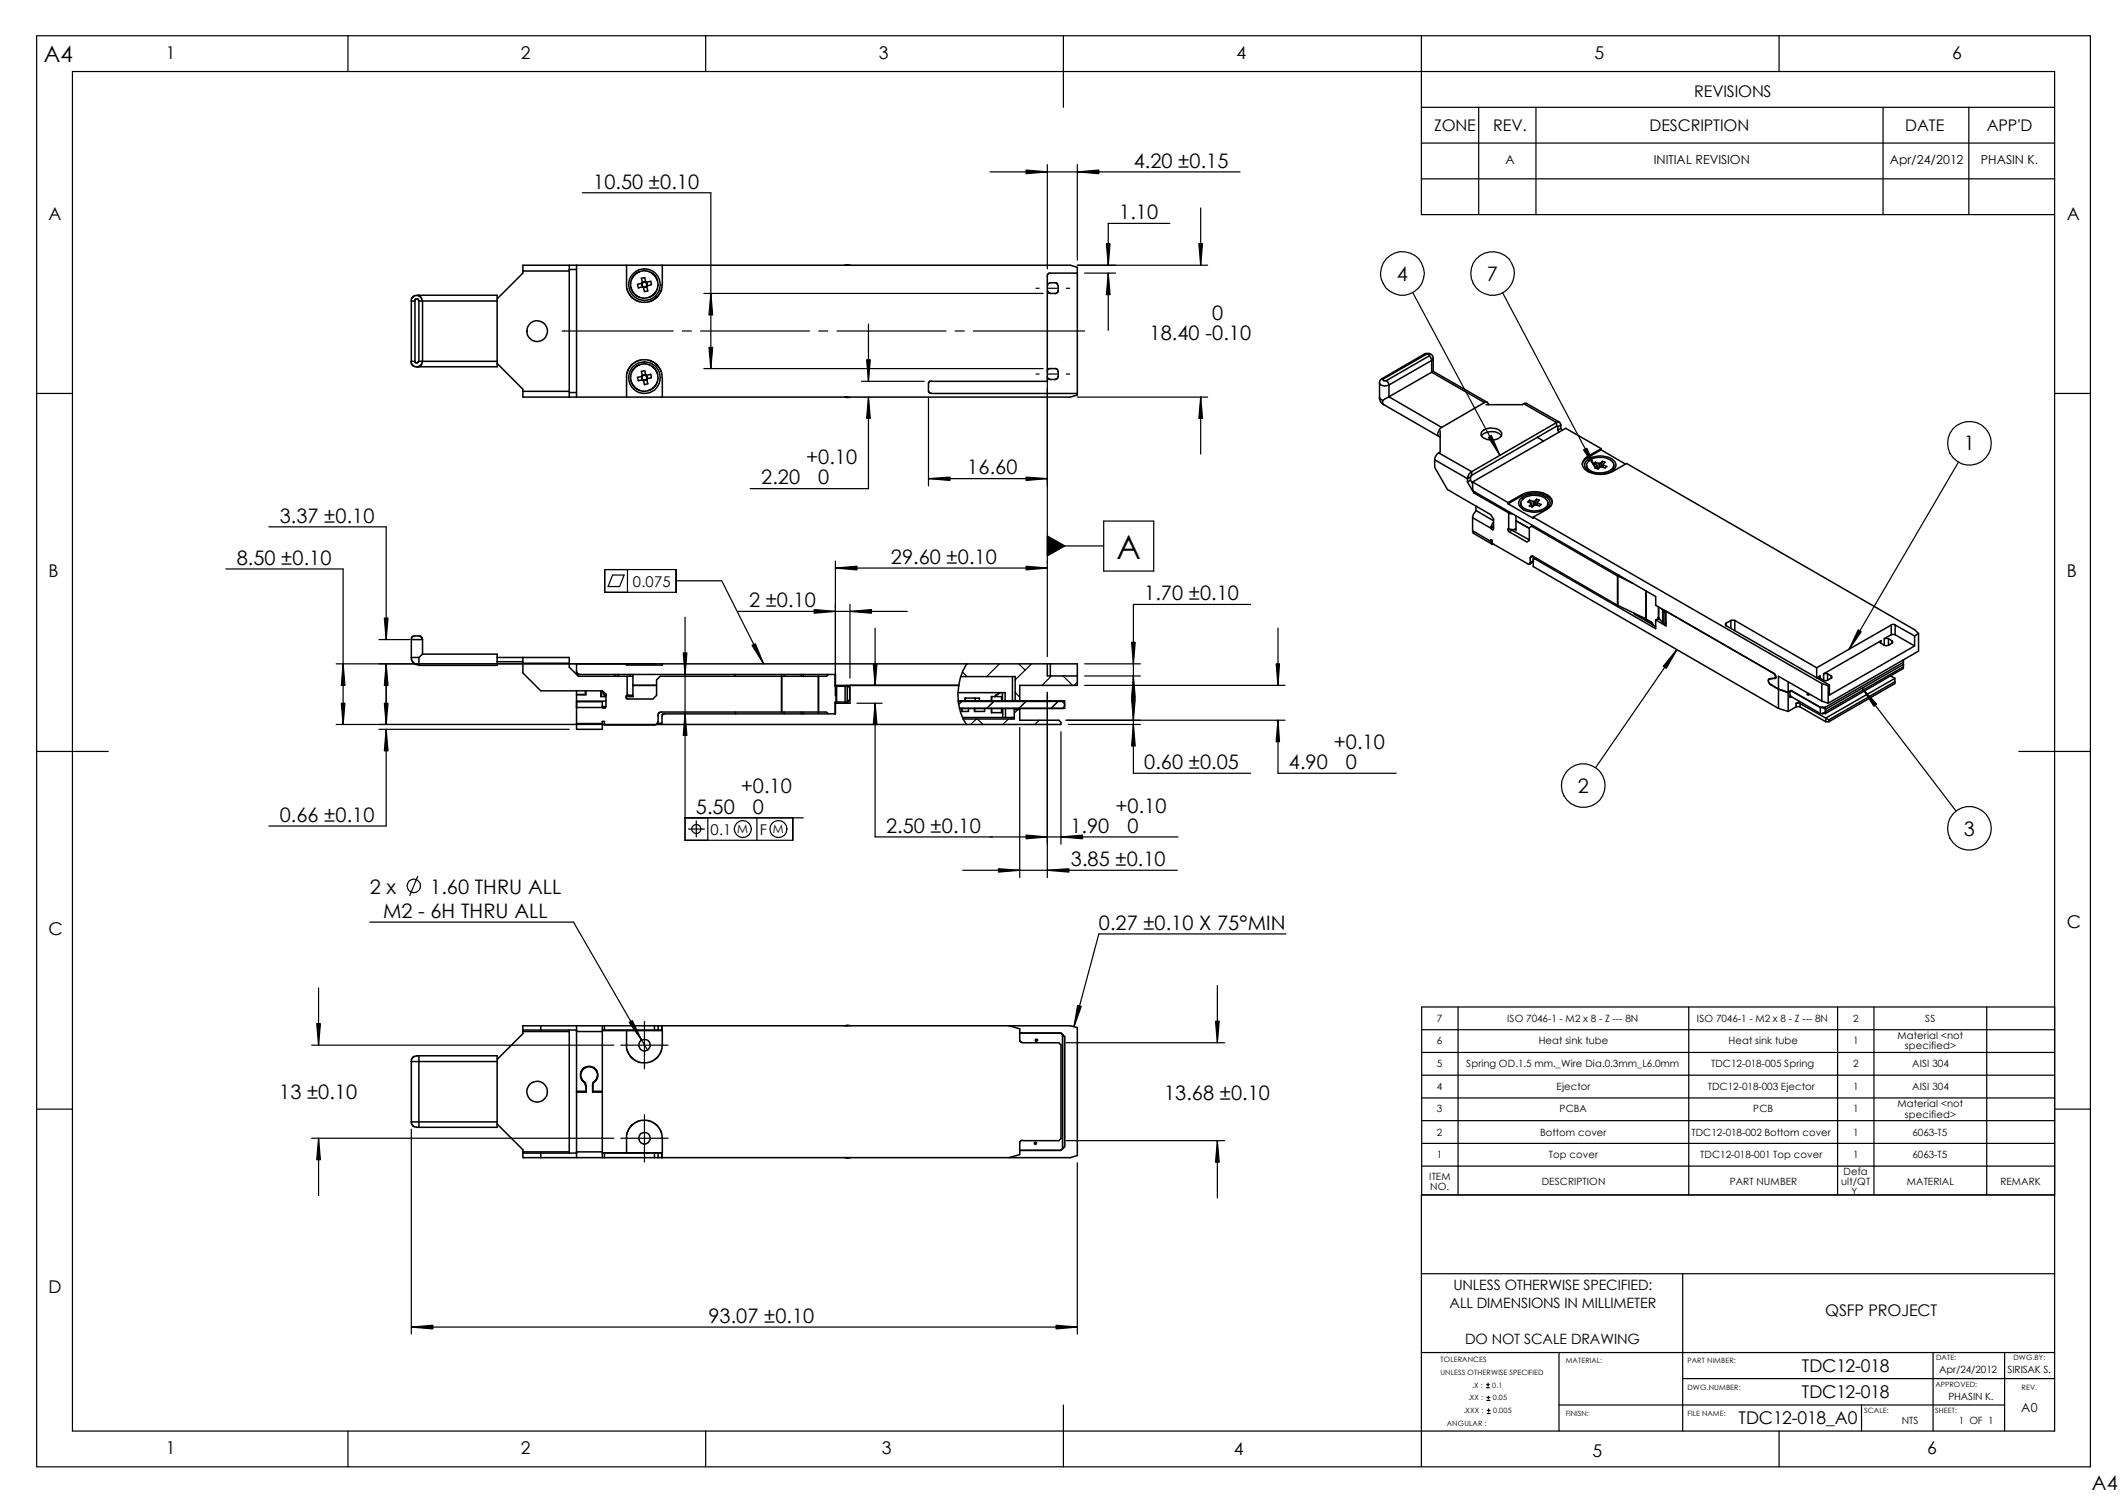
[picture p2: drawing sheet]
<svg xmlns="http://www.w3.org/2000/svg" width="297mm" height="210mm" viewBox="0 0 297 210" stroke-linecap="round" stroke-linejoin="round" font-family="sans-serif">
<g fill="none" stroke="#000" stroke-width=".17">
<path d="M5.1 5h286.8v199.9h-286.8zM10.1 10h276.8v189.9h-276.8zM48.6 5v5M98.5 5v5M148.5 5v10M198.5 15h88.4M198.5 5v25h88.4M198.5 20h88.4M206.5 15v15M214.5 15v15M248.5 5v5M263 15v15"/>
<path d="M275 15v15M81.3 26.9h18v24.6M138.3 24h34.9M143.3 23.7l3 .3-3 .3zM146.3 23v14.5M150.4 24l3.1-.3v.6zM150.4 37h18.3M150.4 23v13.3M151.5 38.1h4.3M154.5 34h.5l-.2 3zM154.8 38.1l.2 3h-.5zM154.8 38.1v8"/>
<path d="M163.4 31.2h-8.6v5.8M167.4 34h.5l-.2 3zM167.7 29v8M198.5 25h88.4M5.1 54.9h5M78.5 46.2h15.5M95.3 46.2h1.3M97.8 46.2h15.3M98.3 41h47.4M98.3 51.5h47.4M99 48.5h.5l-.2 3zM99.3 41l.2 3h-.5z"/>
<path d="M114.3 46.2h1.3M116.9 46.2h15.2M120.3 53.3h8.8M121 50.2h.5l-.2 3.1zM121.3 55.5l.2 2.9h-.5zM121.3 55.5v12.7h-16.5M121.3 45.3v8M129.7 55.5v12.4M133.4 46.2h1.3M135.9 46.2h15.6M144.7 52.2h.4M144.7 40.3h.4"/>
<path d="M146.3 53.3v38.4M146.4 52.2h1.3M146.4 40.3h1.3M148.9 52.2h.5M148.9 40.3h.5M150.4 55.5h18.3M167.7 55.5l.2 2.9h-.5zM167.7 55.5v7.9M197.3 40.9l12.2 22.7M209.8 40.9l13 24.5M286.9 54.9h5M31.5 79.5h16.4v21.7"/>
<path d="M37.5 73.6h16.4v15.7M84.5 79.5h9.9v3.2h-9.9zM87.6 79.5v3.2M116.7 79.3l3-.2v.5zM116.7 78.4v18.8M116.7 79.3h29.6M129.7 66.8l3-.2v.5zM129.7 66.8h16.6M143.3 66.6l3 .2-3 .3zM143.3 79.1l3 .2-3 .3zM146.3 74.8l2.4 1.4-2.4 1.4zM146.3 76.2h7.8"/>
<path d="M154.1 72.8h7v7h-7zM207.9 61.1l.4-.3 1.2 2.8zM221.1 62.8l.5-.2 1.2 2.8zM273.5 64.5l-15.3 26.2M46.9 92.7h44.6M47.7 98.2h.5l-.3 3zM47.9 92.7l.3 3h-.5zM52.9 89.3h4.3M53.7 86.3h.5l-.3 3zM53.7 98.2h.5l-.3 3zM53.9 92.7l.3 3h-.5zM53.9 92.7v8.5"/>
<path d="M85.6 80.3h1.6l-.7 1.6h-1.6zM94.4 81.1h6.4l5.8 11.6M95.4 91.2h.5l-.2 3zM95.7 99.7l.2 3h-.5zM95.7 86.2v31.1h15v-3.1M103.1 85.4h23.6M105 90.1l.5-.2 1.1 2.8zM113.7 85.1l3 .3-3 .2zM118.7 85.4l3-.3v.5zM118.7 84.4v10.3M119.7 98.2h3.5M122 92.7h.5l-.3 3z"/>
<path d="M122.2 98.2l.3 3h-.5zM122.2 98.2v18.7h42.3M122.2 87.7v8M134.4 97.9l-.5 .5 .4-.4M134.4 93.9l.6 .6M135.1 92.7l-.2 .1M138.8 97.9l-1 1 1-.9M139.6 92.7l-1.8 1.8M141.8 96.7l.6 .7M142.1 99.1l-.5 .5M142.3 92.7l.9 .9M143.3 97.9l-1 1 1-.9"/>
<path d="M144.1 92.7l-2.3 2.3M146.3 96.7v25.9M146.8 94.4l-1.3 1.3M147.8 97.9l-1 1 1-.9M148.5 94.4l1.3 1.3M150.4 95.2l-.4 .5M151.5 92.7h7.8M151.5 94.4h7.8M151.5 95.7h27.9M158 89.7h.5l-.2 3zM158 97.6h.5l-.2 3zM158.3 94.4l.2 3h-.5z"/>
<path d="M174.7 84.4h-16.4v23.6h16.4M178.2 92.7h.5l-.2 3zM178.5 87.7v8M234.2 90.7l-1.5 2.6-.4-.3zM234.2 90.7l-11.4 16.5M259.5 88l.4 .2-1.7 2.5zM260.1 96.1l2 2.2-.4 .3zM260.1 96.1l13.1 17.2M5.1 104.9h10M46.9 101.2h44.5M52.9 101.9h26.6M53.9 101.9l.3 3h-.5z"/>
<path d="M53.9 101.9v13.5h-16.4M95.7 114.2h16.5M96.1 115.8h2.3M97.2 114.6v2.3M98.8 114.2v3.1M105.7 114.2v3.1M136.4 100.4l-.9 .8M136.5 100.4l.8 .8M140.8 100.4l-.8 .8M142.4 101.6v21M143.3 116.6l3 .3-3 .2zM145.1 100.6l-.6 .6"/>
<path d="M148.2 116.9l3-.3v.5zM148.2 102.2v15.7M148.9 100.6h30.5M149.2 101.2h10.1M158.3 101.2l.2 3h-.5zM178.5 100.6l.2 3h-.5zM178.5 100.6v7.4h16.5M281.9 104.9h10M44.5 138v8M51.6 128.8h28.5l10.3 17.8M58.3 122.4l-1.1 2.7M134.4 121.5h30"/>
<path d="M139.4 121.3l3 .2-3 .3zM146.3 121.5l3-.2v.5zM170 137.6v8M179.6 130.4h-26.1l-3.5 13M5.1 154.9h5M43.5 146h42.2M43.5 159h42.2M44.2 143h.5l-.2 3zM44.5 159l.2 3h-.5zM44.5 159v8M57.4 157.7v28.6M86.7 146h6.6"/>
<path d="M86.7 159h6.6M87.9 142.8l.4-.3 1.3 2.8zM90 142.7v6.6M90 155.7v6.6M148.9 145.6h22.1M148.9 159.3h22.1M150.5 140.4l.5 .1-1 2.9zM169.8 142.6h.5l-.3 3zM170 159.3l.3 3h-.5zM170 159.3v8M198.5 143.8h88.4M198.5 147h88.4"/>
<path d="M198.5 150.2h88.4M198.5 153.3h88.4M198.5 156.5h88.4M198.5 159.7h88.4M203.6 140.6v26.3M235.8 140.6v26.3M256.6 140.6v26.3M261.7 140.6v26.3M277.4 140.6v26.3M286.9 154.9h5M286.9 140.6h-88.4v26.3M150.4 162.4v23.9"/>
<path d="M198.5 177.9h88.4M198.5 162.9h88.4M235 177.9v22M286.9 166.9h-88.4v38M48.6 199.9v5M57.4 185.3l3-.2v.5zM57.4 185.3h93M98.5 199.9v5M147.5 185.1l2.9 .2-2.9 .3zM148.5 196.2v8.7M198.5 188.9h88.4M207.6 193.8h.4"/>
<path d="M207.6 193.4h.4M207.6 195.6h.5M207.6 195.2h.5M207.7 197.4h.4M207.7 197h.4M207.8 193.2v.4M207.9 195v.4M207.9 196.8v.4M217.7 188.9v11M217.7 196.2h62.2M235 192.5h51.9M248.5 199.9v5"/>
<path d="M260 196.2v3.7M270 188.9v11M279.9 188.9v11"/>
<circle cx="195.9" cy="38.2" r="3"/>
<circle cx="208.4" cy="38.2" r="3"/>
<circle cx="275" cy="61.9" r="3.1"/>
<circle cx="97.3" cy="115.8" r=".62"/>
<circle cx="103.7" cy="115.8" r="1.19"/>
<circle cx="108.7" cy="115.8" r="1.19"/>
<circle cx="221.1" cy="109.7" r="3.1"/>
<circle cx="275" cy="115.7" r="3.1"/>
<circle cx="57.8" cy="123.7" r=".94"/>
</g>
<g fill="none" stroke="#000" stroke-width=".21">
<path d="M73 37.8h6.5M79.5 37v18.5M79.5 37.6h1M80.5 37v18.5M87.5 37v3.2l.1 .4 .7 1 .8 .5 .4 .1h.9l.5-.1 .7-.5 .6-.6 .2-.6 .1-.6v-2.8M89.6 39.6h.1M89.6 39.6l-.6 .1 .2 .5 .5-.2M89.6 39.6l.1 .2M89.7 39.8v.1M89.7 39.9l.1 .1M89.7 39.9v.1M89.7 39.5v.1"/>
<path d="M89.7 39.5l-.1 .1M89.7 39.5h.1M89.7 39.6v.2M89.9 39.4l-.2 .1M89.9 39.4h.1M90 39.4l.2 .1M90.2 39.3v.2M90.2 39.3l.1 .1M90.2 39.5h.1M90.2 39.3l-.2-.5-.4 .1 .1 .6M90.2 39.4h-.2M90.2 39.5l.1 .1"/>
<path d="M90.3 40h.1M90.3 39.9v.1M90.3 39.4l-.1 .1M90.3 40l-.2 .1M90.3 39.9h.1M90.3 39.4l.6-.1 .1 .5-.6 .1M90.3 39.5v.1M90.3 39.6v.1M90.3 39.7v.2M90.3 39.7l.1 .2M90.4 39.9l-.1 .1M118.3 37h-.3"/>
<path d="M118.3 37h.1M118.3 37h.4M146.3 39.9v-.2l.3-.2h.9l.2 .4M147.8 39.9l-.1 .9-.3 .2M150.4 38.1h-3.9l-.2 .3v14.9h-16.2M57.4 42l.2-.5 .4-.2h.4l.3 .1 .2 .3v.3M57.4 42v8.5h.6M57.4 42h.6v8.5M57.9 42l.1-.3h.3l.2 .3M58 50.5v.1l.2 .1 .3-.2M58.2 41.2h11.2v10h-11.2M58.5 41.2v.1"/>
<path d="M58.5 42v8.5h10.9M58.5 51.2h.1M58.5 42h10.9M59 42v8.5l-.1 .4-.3 .2-.4 .2-.5-.2-.3-.3v-.3M69.4 41.7l3.6-3.6v-1.1h76.5l.9 .3v17.9l-.9 .3h-76.5v-1.1l-3.6-3.6M73 54.7h6.5M79.5 54.8h1M87.5 55.5v-3.2l.1-.5 .7-1 .8-.4 .4-.2h.9l.5 .2 .7 .4 .6 .7 .2 .6 .1 .6v2.8M89.6 52.6l-.6 .1 .2 .5 .5-.2M89.6 52.6h.1M89.6 52.6l.1 .2M89.7 52.8v.1"/>
<path d="M89.7 52.9l.1 .1M89.7 52.9v.1M89.7 40l.2 .1M89.7 52.5v.1M89.7 52.5l-.1 .1M89.7 52.5h.1M89.7 53l.2 .1M89.7 52.6v.2M89.7 40h.1M89.7 53h.1M89.8 40l.2 .7 .5-.1-.2-.6M89.8 40l.2 .1"/>
<path d="M89.8 53l.2 .7 .5-.1-.2-.6M89.8 53l.2 .1M89.9 52.4l-.2 .1M90 52.4h-.1M90 52.4l.2 .1M90 40.1h-.2M90 40.1h.1M90 53.1h-.2M90 53.1h.1M90.2 52.3v.2M90.2 52.3l.1 .1M90.2 52.5h.1"/>
<path d="M90.2 52.3l-.2-.5-.4 .1 .1 .6M90.2 52.3l-.2 .1M90.2 52.5l.1 .1M90.3 53h.1M90.3 52.9v.1M90.3 52.4l-.1 .1M90.3 53l-.2 .1M90.3 52.4l.6-.1 .1 .4-.6 .2M90.3 52.4v.2M90.3 52.6v.1M90.3 52.7v.2M90.3 52.7l.1 .2"/>
<path d="M90.4 52.9h-.1M90.4 52.9l-.1 .1M118 55.5h.3M118.3 55.5h.1M118.7 55.5h-.4M130.1 53.2h-.2l-.2 .2v1.3l.2 .2h.2h20.3M146.3 51.9v-.2l.2-.2h1l.2 .2 .1 .2v.7l-.3 .4h-1l-.2-.3v-.1M146.3 40.6v.2l.2 .1 .9 .1M192.7 55.5a1.1 1.1 0 0 0 .5 1M192.7 53.5a.86 .86 0 0 0 1.3 .3M192.7 55.5v.2l.4 .2M192.7 53.5v2"/>
<path d="M193 52.9l-.3 .3v.3M193 52.9h.2M193.1 55.9v.3l.1 .3M193.2 52.9l-.1 .1 .1 .2h.4M193.2 56.5l7.8 4.5M193.6 53.2l.2 .1 .2 .5M194 55.4l-.9 .5M194 55.4l7.3 4.3M194 53.8v1.6M198.9 49.4a.83 .83 0 0 1 1.2 .5v.1M198.9 49.4l.3 .1M198.9 49.4l-5.9 3.5"/>
<path d="M199.2 49.5h.4v.2M199.2 49.5l-6 3.4M199.6 49.7l.3 .6M199.6 49.7l-6 3.5M199.9 52l-5.9 3.4M199.9 52l7.4 4.2M199.9 50.3l-5.9 3.5M199.9 50.3v1.7M200.1 50v.2l-.2 .1M200.1 51.9l-.2 .1M200.1 51.9l7.6 4.3M200.1 50v1.9"/>
<path d="M201.3 59.7l-.3 .3a.66 .66 0 0 0 0 1h.1M207.3 56.2a.34 .34 0 0 1 .4 0 .34 .34 0 0 1 .2 .3M207.3 56.2l-6 3.5M212.8 56.4l.4-.1 4.6 2.7M212.8 56.4l-.2 .1h-5.1M212.8 56.4l4.6 2.6M217.4 59h.4l.2 .4M217.4 59.5l.1 .1M217.4 59l-11.9 6.9M217.4 59v.5M217.4 59.5l-11.9 6.9M217.5 59.6v.5"/>
<path d="M218 59.4l-.5 .2M218 59.8l-.5 .3M218 59.8l.1 .3M218 59.4v.4M200.4 64.2v1.1l1.7 3.1 6.1 3.5 .4 .6v1.4a.17 .17 0 0 1-.2 .1 .17 .17 0 0 1-.2-.2M200.4 64.2l4.5 2.6M200.9 63.2a1.33 1.33 0 0 0-.5 1M200.9 63.2l4.6 2.7M201.1 60.2v2.9l-.2 .1M204.9 66.8v.5M204.9 67.3l.9 1.5M205.4 66.6l-.5 .2"/>
<path d="M205.4 67.1l-.5 .2M205.4 67.1l.3 .5M205.4 66.6v.5M205.5 65.9a1.22 1.22 0 0 0-.6 .9M205.5 66.4l-.1 .2M205.5 65.9v.5M205.7 74.1v.4l2.7 1.5M205.7 67.3v1l.2 .4 25.3 14.6v1.2l16.7 9.7a.32 .32 0 0 1 0 .5M205.7 74.1l2.5 1.5M205.7 72.3v1.8M205.7 72.3l2.5 1.5M205.7 67.3l4.9 2.9"/>
<path d="M205.8 68.8l4.9 2.8M206 68.7l-.2 .1M206.1 70.7v.6l2.5 1.4M206.2 71.3a1.33 1.33 0 0 0-.5 1M206.9 60.4a1.9 1.9 0 0 1 2.8 .1 1.1 1.1 0 0 1-1.3 1l-.7-.1a.83 .83 0 0 1-.8-1zM206.9 60.9a1.94 1.94 0 0 1 2.8 0M208.2 75.6v.3l.4 .1M208.2 73.6v.2M208.4 75.5v.4l5.1 2.9 .2-.1v-.1M208.4 75.5l-.2 .1M208.4 75.5l-.2-.1v.2M208.6 73l-.4 .6"/>
<path d="M208.6 73.5l-.4 .1M208.6 73.6l-.4 .2M210.6 70.4l3.5 2v-.2M210.6 70.2v.2M210.7 73.8l-.1 .1v.1l.1 .3M210.7 71.6l.5 .2M210.7 73.8l.3 .2 .7-.1M210.7 71.6v2.2M210.9 71.5l-.2 .1M211.1 74h.1M211.2 74l-.5 .3M211.2 74l2.4 1.4"/>
<path d="M211.7 72.7l1.9 1.1M211.7 72.1v1.9l-.2-.1M212.3 69.8a3 3 0 0 1 4 0 .93 .93 0 0 1-.4 1.4 3.2 3.2 0 0 1-3.6-.5 .78 .78 0 0 1 0-.9zM212.4 70.3v.3a.75 .75 0 0 0 .4 .6M212.5 69.1a3.5 3.5 0 0 1 4.2 .5 1.11 1.11 0 0 1-.6 1.5l-2 1.1M212.5 69.3a3.6 3.6 0 0 1 3.9 .3l.4 .6M212.5 69.1l-1.9 1.1M212.5 69.3l-1.9 1.1M212.5 69.1v.2M212.7 69.7a2.69 2.69 0 0 1 3.2 .1 .78 .78 0 0 1-.3 1.2 2.57 2.57 0 0 1-3.1-.4 .64 .64 0 0 1 .2-.9zM213.6 69.8l-.2 .3 .5 .3M213.6 69.8l.5 .2"/>
<path d="M213.6 69.8l.2 .4M213.7 77.9v.7M213.9 70.4v.4M213.9 70.4l-.3 .3 .4 .1M213.9 70.5l.1 .3M213.9 73.5l-.3 .2v1.8l-.4 .2-2.5-1.4M213.9 73.5l12 6.9M214.1 70l.1 .7M214.1 77.7a.25 .25 0 0 0-.4 .2M214.1 77.7l-.4 .2M214.1 70h.2M214.1 77.7l11.8 6.8"/>
<path d="M214.1 73.4l-.2 .1M214.1 78.5l-.5 .3M214.1 78.3l-.4 .3M214.1 77.7v.4M214.1 72.2l40.3 23.3M214.3 70l-.1 .6M214.4 78.1h-.3v1l34.3 19.8M214.4 78.1l16.8 9.7v-1.2M214.4 77.9l-.2 .2M214.5 78l-.1 .1M214.6 69.7l.4 .1-.3 .3M214.6 69.7l-.3 .3"/>
<path d="M214.6 69.7l-.2 .8M214.7 70.1v.2M214.7 70.1v.5v-.3M214.7 70.3l.5 .1-.2 .3-.6-.2-.4 .3M214.8 61.1l.8 .5M216.2 70.3l-.1 .6-.4 .3M217.5 60.1l.2 .3M221.4 64.5a2.97 2.97 0 0 1 4.1 0 .94 .94 0 0 1-.5 1.4 3.2 3.2 0 0 1-3.6-.5 .78 .78 0 0 1 0-.9zM221.6 64.9l.1 .6 .3 .4M221.7 63.8a1.13 1.13 0 0 0-.7 1.1 1.13 1.13 0 0 0 .9 1 3.9 3.9 0 0 0 3.4-.1l1.9-1.1 40.2 23.3 .5 .5M221.7 63.9a1.5 1.5 0 0 0-.7 1M221.7 63.8v.1"/>
<path d="M221.9 64.4a2.52 2.52 0 0 1 3.4 .2 .96 .96 0 0 1-.8 1.3 2.42 2.42 0 0 1-2.8-.6 .64 .64 0 0 1 .2-.9zM222 65.9h-.1M222.8 64.6l-.3 .2 .6 .2v.1M222.8 64.6l.5 .1M222.8 64.6l.2 .3M223.1 65.1v.4M223.1 65.1l-.3 .3 .4 .1M223.1 65.2l.1 .3M223.3 64.7v.6M223.5 64.7h-.2M223.5 64.7l-.1 .5M223.6 62.7l-1.9 1.1"/>
<path d="M223.6 62.7l-5-2.9-12.9 7.5M223.6 62.8l-1.9 1.1M223.6 62.8l3.4 2M223.6 62.7v.1M223.8 64.4l.4 .2-.3 .3M223.8 64.4l-.3 .3M223.8 64.4l-.2 .8M223.9 64.9h.1M223.9 64.9v.4v-.4M223.9 64.9l.5 .3-.2 .2-.7-.2-.3 .3M225.4 64.9l-.1 .7-.4 .3M57.4 91.8l.1 .4 .3 .4 .7 .3"/>
<path d="M57.4 89.3l.1-.3 .2-.2h1l.2 .2 .1 .3M57.4 91.8h1.1M57.4 89.3v2.5M57.4 89.3h1.6M59 91.4l-.5 .4M59 91.4h10.4v1.5h-10.9v-1.1M59 89.3v2.1M69.4 91.8h10.1v1.4l1.3 1.2h7.6M69.4 92.4h3.6M73 92.6h6.5M73 91.8v2.2l2.5 2.5h8.6M80.5 93.8v.2l.4 .2h35.8v1.6"/>
<path d="M80.5 98h3.6l.1 .8h-3.7zM80.5 96.5v5.4h3.6v-.9M80.5 94.2v-1.5h69.9v3h-8v2.2h-.6v-3.4h-7.6M80.5 97.9h4.1M81.4 97h.1M81.7 96.5v.5h-1.2M81.8 96.5v.5h-1.3M83.9 96.5v.8h.7M84.1 96.5l-.2 .8M84.1 96.5l.5 .4v1.8h-.5M84.3 96.6l.1 .7M84.5 96.9l.1 .3"/>
<path d="M84.6 98.7l-.1 .2-.3-.1M84.6 97l-.1 .3M85.9 94.2v.2M86.3 94.2v.2M87.5 97.3h.9M87.5 92.7v.2h5v-.2M87.6 94.4v2.7M87.6 97.2v.1M87.6 97.1h.8M87.8 97.1v.1M87.8 97.1v.2M87.9 97.3l.1-.2v.2"/>
<path d="M88 94.2v.2M88.3 97.1l.1 .2M88.4 95.7h3.3M88.4 94.2v3.1M102.7 94.2v.2M102.7 99.4v.3M109.1 94.4v5M109.2 94.4v5M109.5 94.2v.2M109.5 99.4v.3M111.9 94.2v.2M111.9 99.4v.3"/>
<path d="M112.2 94.2v.2M112.2 99.4v.3M114.3 94.4h.1M114.3 99.4h.1M114.3 94.4v5M115.7 94.2l-.3 .2h-23.2l-.5 .6v2.1l-.5 .5h-3.6l-.2-.1v-.3l.2-.1M115.7 99.7l-.3-.3h-23.2l-.3 .3v1.2l-.3 .3-.2 .1h-7v-.5h-.3v.2M116.6 95.7h17.3M116.6 94.2v1.6h1.8M116.7 98v1.7h-24.1l-.1 .2v1.3M116.8 95.8v2.2M117 95.7v.1"/>
<path d="M117 98v.2M118 95.8v2.2M118.3 95.7v.1M118.3 98v.2M118.4 98h-1.8v1.7M118.6 97.7l-.3 .3v-2.2l.2 .1 .2 .2v1.6M118.7 95.7v2.5h-2M133.8 97.9h14.9v1h-14.7M133.8 98h14.6l.3 .3M133.8 96.7h6.6v1.2M133.9 95.7a7.6 7.6 0 0 0 1.1 5.5M134.3 98.9v.5h1v-.5"/>
<path d="M134.8 97.9v-.4h2v.4M135 92.7l-.5 .9-.4 1.1-.2 1M136.1 98.9v.5h1.4v-.5M136.2 97.5v.4M138.5 97.9v-.6h1.4v.6M138.5 98.9v.6h1.4v-.6M139.6 96.7l-.6 .4-.1 .2M139.7 96.7l-.7 .6M140 96.7v1.2M140 98.9v1.3M140.4 98.9v1.3M141.4 94.5v3.4"/>
<path d="M142.4 98.9v1.7h5.5l.3 .3v.3h-56.6M142.4 99.1h-.8v1.3h-7.1M146.3 92.7v1.7h4.1M146.7 92.7v1.7M148.7 98.6l-.3 .3M225.9 80.4v4.1M225.9 80.4h.1M225.9 84.5h.1M225.9 80.4l2.1 1M225.9 84.5l4 1.9M226.1 80.3l-.2 .1M228.2 85.6l.1 .2 2.9 1.7"/>
<path d="M228.5 85.9h.2M229.3 86.2l1.4 .8M229.9 86.4l.7 .5 .2 .3M229.9 86.4h.1M229.9 82.5v3.9M231.2 86.6l1.5 .8v-2.1l15 8.7 .2 .4v.3l-.8 .1a.5 .5 0 0 0 .2 .8M231.5 86.4l.3 .1M231.5 86.4l-.3 .2M231.6 84.8v1.5M231.6 86.3h-.1v.1M231.6 86.3h.1M231.6 86.3l.6 .7"/>
<path d="M232 85l.2 .2M232.2 85.2l.2 .1M232.2 87l.2 .1M232.2 85.2v1.8M232.3 85.2h-.1M232.4 85.3l.2 .4M232.4 85.3v1.9h.1l.1-.2M232.4 85.3h.1M232.5 85.3h-.1M232.6 85.7v1.3M232.7 87.1l-.2 .1M232.7 85.7h-.1"/>
<path d="M232.7 87h-.1M241 87v.1v.3M241 87v.4M241 87.4l14.5 8.3M241.7 86.7h.6M241.7 86.7v1M241.7 86.7l-.7 .3M242.3 86.7v1.4M242.3 86.7l11.4 6.6M247.1 94.8a.43 .43 0 0 0-.1 .5 .43 .43 0 0 0 .3 .3l1.1 .6M247.2 94.8l-.1 .1M247.2 94.8h-.1"/>
<path d="M247.3 95.6h.1M247.3 95.6l1.1 .7M247.9 94.7l-.8 .1M248 94.7h-.1M248 94.6l-.1 .1M248.4 96.2v-1.8l6 3.5M248.4 96.3v2.6M248.4 96.3l1.3 .4M248.4 98.9l1.3 .5M248.4 96.2l1.3 .5M249.7 96.7l.4-.3 4.1 2.4M249.7 95.2v1.5"/>
<path d="M249.7 96.7v2.7M249.9 96.6h.1M250 97.2l.1 .1M250 96.6l-.3 .1M250 96.6v.8l.1-.1M250.1 96.4v.1M250.1 97.3h.1M250.1 96.5l4.1 2.3h.3M250.1 96.5h.1M250.1 97.3l4.1 2.4M250.8 98.3l.2-.1 .4 .1M250.8 98.7h.6"/>
<path d="M250.8 98.3v.4M250.8 98.7l-1.1 .7M251.3 98l-.5 .3M251.4 98.3l3.6 2M251.4 98.3v.4M251.4 98.7l3.6 2.1M252.3 96.9h.2l.1 .1-.1 .1zM253.7 93.3v1.4l.5-.3M254.2 94.4a.15 .15 0 0 0-.2 .2 .15 .15 0 0 0 .2 .1M254.2 94.4v.3M254.2 94.7l.5 .3M254.2 98.8h.7"/>
<path d="M254.2 98.8v.9M254.2 99.7h.7M254.4 95.5v2.4M254.4 95.5l.9 .3M254.4 97.9l.9 .3M254.7 95l.2 .1 .3-.1M254.7 94.1l.3-.1 .2 .1M254.7 94.1v.9M254.9 98.8v.9M255.2 94.1v.9M255.2 94.1l.5 .3M255.3 95.8v2.4"/>
<path d="M255.5 95.7l-.2 .1M255.7 94.4a.15 .15 0 0 1 .2 .2 .15 .15 0 0 1-.2 .1M255.7 94.4v.3M255.7 94.7l-.5 .3M262.7 89.5l-.2 .1v.1l.2 .1M262.7 89.5v.3M262.7 89.5l-8 4.6M262.7 89.8l.4 .3M263.1 90.1h.6M263.1 89.2h.6M263.1 89.2v.9M263.7 89.2v.9"/>
<path d="M263.7 89.2l.5 .3M264 94.4l.6 .3M264.1 87.3l.1-.1 .5 .1M264.1 88.6h.6M264.1 87.3l-10.4 6M264.1 88.6l-1 .6M264.1 87.3v1.3M264.2 89.5l.1 .1-.1 .2M264.2 89.5v.3M264.2 89.8l-.5 .3M264.6 94.7l-9.6 5.6M264.6 94.7v.8l-9.2 5.3"/>
<path d="M264.6 95.2l-9.2 5.3M264.7 87.3l2.7 1.5M264.7 88.6l2.7 1.6M264.7 87.3v1.3M265.8 92.2v1.1l-10.9 6.4M265.8 92.5l-10.9 6.3M265.8 93.1l-11.3 6.6M265.8 92.8l-10.9 6.3-.4-.3M267.4 88.8v1.4M267.4 90.2l-11.9 6.9v-1.4M267.9 88.5l-.5 .3M267.9 88.5v2.4l-12.6 7.3"/>
<path d="M80.5 101h3.6M84.1 101.2h.3M91.9 101h.6M134.4 100.2h7.2M141.2 100.2v.2M255 100.3l.4 .2M255 100.3v.5M255 100.8h.4M255.4 100.5v.3M57.4 148.3v8.4M57.4 156.7h12M57.4 148.3h12"/>
<path d="M58.2 147.4h11.2v10h-11.2h-.4l-.2-.3-.2-.4M58.2 147.5h-.4l-.2 .2-.2 .6M58.5 147.4v10M69.4 157l3.6 3.6v.3M73 143.8v.3M73 143.8v-.5h76.5l.9 .2v17.9l-.9 .3h-76.5v-.7M73 144.1v.3l-3.6 3.6M73 144.1h6.5M73 143.8h7.5M75.5 143.3v.5M79.5 143.8v.3M79.5 144.1v16.8"/>
<path d="M80.5 143.3v18.4M80.5 144.1h3.6M80.5 143.9h.1M81.5 151l-.4-.5v-.6l.3-.6 .6-.3h.5l.4 .1 .5 .6v.8l-.3 .5M81.6 151l.2 .5v.9h-1.3M81.9 151.6v.9h-1.4M83 151l-.2 .4v1.1h1.3v9.2M83.1 151.1l.3-.4 .1-.4v-.4l-.2-.4-.2-.3-.5-.2h-.8l-.4 .3-.3 .6v.7l.6 .6 .1 .4M84.1 143.3v9.1h-1.3v-1l.2-.4M84.1 143.9h8.4v2.5l-.2 .5-.4 .7-.7 .5-.8 .3h-1.1l-1-.6-.5-.6-.3-.6v-2.7M84.1 143.8h8.4M84.4 143.3v.5"/>
<path d="M87.6 143.8l.2 .1M88.4 143.8v.1M91.4 143.3v.5M91.9 143.3v.5M92.4 143.3v.5M92.5 143.3v.6M118.3 143.2l-.3 .1M118.3 143.2v.1M118.3 143.2l.4 .1M140.9 143.3l1.5 .4v1.7l.2 .2h5.3l.3 .3v13.1l-.3 .3h-5.1M142.4 144.3h5.8l.5 .5v15.3l-.5 .6h-5.8M142.8 159.3h-.2l-.2 .2v1.7l-1.5 .5"/>
<path d="M144.4 159.6l.2-.1 .1 .2-.2 .1zM148.4 144.5v15.9M73 160.9v.1M73 160.9h6.5M73 161h7.5M75.5 161v.7M79.5 160.9v.1M80.5 160.9h3.6M84.1 161h8.4v-2.5l-.2-.5-.4-.7-.7-.5-.8-.3h-1.1l-1 .6-.5 .6-.3 .6v2.7M84.1 161h8.4M84.4 161v.7M87.8 161h-.2"/>
<path d="M88.4 161h.1M91.4 161v.7M91.9 161v.7M92.4 161v.7M92.5 161v.7M118 161.7h.3M118.3 161.7h.1M118.7 161.7h-.4"/>
<circle cx="90" cy="39.7" r="1.91"/>
<circle cx="90" cy="39.8" r="2.2"/>
<circle cx="75" cy="46.2" r="1.44"/>
<circle cx="90" cy="52.7" r="1.91"/>
<circle cx="90" cy="52.7" r="2.2"/>
<circle cx="75" cy="152.5" r="1.44"/>
<circle cx="90" cy="145.9" r=".79"/>
<circle cx="90" cy="158.9" r=".79"/>
<circle cx="144.7" cy="145.3" r=".16"/>
</g>
<g fill="#000">
<path d="M143.3 23.7l3 .3-3 .3zM150.4 24l3.1-.3v.6zM154.8 38.1l.2 3h-.5zM154.5 34h.5l-.2 3zM167.4 34h.5l-.2 3zM99.3 41l.2 3h-.5zM99 48.5h.5l-.2 3zM121.3 55.5l.2 2.9h-.5zM121 50.2h.5l-.2 3.1zM167.7 55.5l.2 2.9h-.5zM116.7 79.3l3-.2v.5zM129.7 66.8l3-.2v.5z"/>
<path d="M143.3 66.6l3 .2-3 .3zM146.3 74.8l2.4 1.4-2.4 1.4zM143.3 79.1l3 .2-3 .3zM207.9 61.1l.4-.3 1.2 2.8zM221.1 62.8l.5-.2 1.2 2.8zM47.9 92.7l.3 3h-.5zM53.9 92.7l.3 3h-.5zM53.7 86.3h.5l-.3 3zM95.4 91.2h.5l-.2 3zM95.7 99.7l.2 3h-.5zM105 90.1l.5-.2 1.1 2.8zM113.7 85.1l3 .3-3 .2z"/>
<path d="M118.7 85.4l3-.3v.5zM122 92.7h.5l-.3 3zM122.2 98.2l.3 3h-.5zM158 89.7h.5l-.2 3zM158.3 94.4l.2 3h-.5zM178.2 92.7h.5l-.2 3zM234.2 90.7l-1.5 2.6-.4-.3zM259.5 88l.4 .2-1.7 2.5zM260.1 96.1l2 2.2-.4 .3zM47.7 98.2h.5l-.3 3zM53.7 98.2h.5l-.3 3zM53.9 101.9l.3 3h-.5z"/>
<path d="M143.3 116.6l3 .3-3 .2zM148.2 116.9l3-.3v.5zM158 97.6h.5l-.2 3zM158.3 101.2l.2 3h-.5zM178.5 100.6l.2 3h-.5zM139.4 121.3l3 .2-3 .3zM146.3 121.5l3-.2v.5zM44.2 143h.5l-.2 3zM44.5 159l.2 3h-.5zM87.9 142.8l.4-.3 1.3 2.8zM150.5 140.4l.5 .1-1 2.9zM169.8 142.6h.5l-.3 3z"/>
<path d="M170 159.3l.3 3h-.5zM57.4 185.3l3-.2v.5zM147.5 185.1l2.9 .2-2.9 .3z"/>
</g>
<text font-size="4.6" x="155.9" y="78.1">A</text>
<text font-size="3.1" x="6.1" y="8.6">A4</text>
<g font-size="2.8">
<text x="158.3" y="23.4">4.20 ±0.15</text>
<text x="82.8" y="26.3">10.50 ±0.10</text>
<text x="156.3" y="30.6">1.10</text>
<text x="195.1" y="39.2">4</text>
<text x="207.6" y="39.2">7</text>
<text x="160.5" y="47.5">18.40 -0.10</text>
<text x="169.3" y="44.7">0</text>
<text x="112.6" y="64.9">+0.10</text>
<text x="274.2" y="62.9">1</text>
<text x="106.3" y="67.6">2.20</text>
<text x="114.3" y="67.6">0</text>
<text x="135.1" y="66.3">16.60</text>
<text x="39.1" y="73">3.37 ±0.10</text>
<text x="33.1" y="78.9">8.50 ±0.10</text>
<text x="124.4" y="78.7">29.60 ±0.10</text>
<text x="159.8" y="83.8">1.70 ±0.10</text>
<text x="104.6" y="84.8">2 ±0.10</text>
<text x="159.8" y="107.4">0.60 ±0.05</text>
<text x="180" y="107.4">4.90</text>
<text x="186.3" y="104.6">+0.10</text>
<text x="188" y="107.4">0</text>
<text x="97.2" y="113.6">5.50</text>
<text x="103.5" y="110.8">+0.10</text>
<text x="105.2" y="113.6">0</text>
<text x="155.8" y="113.5">+0.10</text>
<text x="220.3" y="110.7">2</text>
<text x="39.1" y="114.8">0.66 ±0.10</text>
<text x="123.7" y="116.3">2.50 ±0.10</text>
<text x="149.5" y="116.3">1.90</text>
<text x="157.5" y="116.3">0</text>
<text x="274.2" y="116.7">3</text>
<text x="51.6" y="124.8">2 x</text>
<text x="60.1" y="124.8">1.60 THRU ALL</text>
<text x="149.6" y="120.9">3.85 ±0.10</text>
<text x="53.5" y="128.2">M2 - 6H THRU ALL</text>
<text x="153.5" y="129.8">0.27 ±0.10 X 75°MIN</text>
<text x="39" y="153.5">13 ±0.10</text>
<text x="162.6" y="153.7">13.68 ±0.10</text>
<text x="98.9" y="184.7">93.07 ±0.10</text>
<text x="292.1" y="208.1">A4</text>
</g>
<g font-size="2.5">
<text x="23.2" y="8.2">1</text>
<text x="72.7" y="8.2">2</text>
<text x="122.7" y="8.2">3</text>
<text x="172.7" y="8.2">4</text>
<text x="222.7" y="8.2">5</text>
<text x="272.6" y="8.2">6</text>
<text x="6.8" y="30.7">A</text>
<text x="288.6" y="30.7">A</text>
<text x="6.8" y="80.6">B</text>
<text x="288.6" y="80.6">B</text>
<text x="6.8" y="130.6">C</text>
<text x="288.6" y="129.6">C</text>
<text x="6.8" y="180.6">D</text>
<text x="251.6" y="191.6">TDC12-018</text>
<text x="251.6" y="195.2">TDC12-018</text>
<text x="23.2" y="203.1">1</text>
<text x="72.7" y="203.1">2</text>
<text x="123.1" y="203.1">3</text>
<text x="172.3" y="203.2">4</text>
<text x="222.4" y="203.5">5</text>
<text x="242.8" y="198.9">TDC12-018_A0</text>
<text x="269.2" y="203.1">6</text>
</g>
<g font-size="2.2">
<text x="236.6" y="13.5">REVISIONS</text>
<text x="200.3" y="18.2">ZONE</text>
<text x="208.5" y="18.2">REV.</text>
<text x="230.4" y="18.2">DESCRIPTION</text>
<text x="266.1" y="18.2">DATE</text>
<text x="277.4" y="18.2">APP'D</text>
<text x="254.9" y="183.9">QSFP PROJECT</text>
</g>
<g font-size="2.1">
<text x="88.4" y="82">0.075</text>
<text x="99.2" y="116.6">0.1</text>
<text x="106.1" y="116.6">F</text>
</g>
<g font-size="2">
<text x="202.4" y="182.7">ALL DIMENSIONS IN MILLIMETER</text>
<text x="203" y="180.2">UNLESS OTHERWISE SPECIFIED:</text>
<text x="204.6" y="187.7">DO NOT SCALE DRAWING</text>
</g>
<g font-size="1.7">
<text x="210.2" y="22.9">A</text>
<text x="231" y="22.9">INITIAL REVISION</text>
<text x="263.9" y="22.9">Apr/24/2012</text>
<text x="276.6" y="22.9">PHASIN K.</text>
<text x="103" y="116.4">M</text>
<text x="107.9" y="116.4">M</text>
<text x="282.3" y="197.2">A0</text>
</g>
<g font-size="1.4">
<text x="200.7" y="142.8">7</text>
<text x="210.5" y="142.8">ISO 7046-1 - M2 x 8 - Z --- 8N</text>
<text x="237" y="142.8">ISO 7046-1 - M2 x 8 - Z --- 8N</text>
<text x="258.8" y="142.8">2</text>
<text x="268.9" y="142.8">SS</text>
<text x="200.7" y="145.8">6</text>
<text x="200.7" y="149">5</text>
<text x="204.8" y="149">Spring OD.1.5 mm._Wire Dia.0.3mm_L6.0mm</text>
<text x="214.9" y="145.8">Heat sink tube</text>
<text x="239" y="149">TDC12-018-005 Spring</text>
<text x="241.4" y="145.8">Heat sink tube</text>
<text x="258.8" y="149">2</text>
<text x="258.8" y="145.8">1</text>
<text x="265" y="145.2">Material &lt;not</text>
<text x="266" y="146.6">specified&gt;</text>
<text x="267" y="149">AISI 304</text>
<text x="200.7" y="152.2">4</text>
<text x="200.7" y="155.4">3</text>
<text x="217.4" y="152.2">Ejector</text>
<text x="217.8" y="155.4">PCBA</text>
<text x="238.5" y="152.2">TDC12-018-003 Ejector</text>
<text x="244.9" y="155.4">PCB</text>
<text x="258.8" y="152.2">1</text>
<text x="258.8" y="155.4">1</text>
<text x="265" y="154.6">Material &lt;not</text>
<text x="267" y="152.2">AISI 304</text>
<text x="200.7" y="158.7">2</text>
<text x="200.7" y="161.7">1</text>
<text x="215.1" y="158.7">Bottom cover</text>
<text x="216.3" y="161.7">Top cover</text>
<text x="236.2" y="158.7">TDC12-018-002 Bottom cover</text>
<text x="237.4" y="161.7">TDC12-018-001 Top cover</text>
<text x="258.8" y="161.7">1</text>
<text x="258.8" y="158.7">1</text>
<text x="266" y="156.1">specified&gt;</text>
<text x="267.1" y="161.7">6063-T5</text>
<text x="267.1" y="158.7">6063-T5</text>
<text x="199.6" y="164.8">ITEM</text>
<text x="199.7" y="166.2">NO.</text>
<text x="215.3" y="165.4">DESCRIPTION</text>
<text x="241.6" y="165.4">PART NUMBER</text>
<text x="257.1" y="165.4">ult/QT</text>
<text x="257.5" y="164">Defa</text>
<text x="258.6" y="166.9">Y.</text>
<text x="266.3" y="165.4">MATERIAL</text>
<text x="279.4" y="165.4">REMARK</text>
<text x="270.8" y="191.7">Apr/24/2012</text>
<text x="280.4" y="191.7">SIRISAK S.</text>
<text x="272.1" y="195.5">PHASIN K.</text>
<text x="265.6" y="198.9">NTS</text>
<text x="273.6" y="198.9">1 OF 1</text>
</g>
<g font-size="1">
<text x="201.2" y="190.2">TOLERANCES</text>
<text x="201.2" y="192">UNLESS OTHERWISE SPECIFIED</text>
<text x="218.6" y="190.4">MATERIAL:</text>
<text x="235.7" y="190.4">PART NIMBER:</text>
<text x="270.4" y="189.9">DATE:</text>
<text x="281.2" y="189.9">DWG.BY:</text>
<text x="204.4" y="197.4">.XXX :</text>
<text x="205" y="195.6">.XX :</text>
<text x="205.6" y="193.8">.X :</text>
<text x="208.4" y="193.8">0.1</text>
<text x="208.5" y="195.6">0.05</text>
<text x="208.5" y="197.4">0.005</text>
<text x="218.6" y="197.7">FINISN:</text>
<text x="235.7" y="197.7">FILE NAME:</text>
<text x="235.7" y="194.1">DWG.NUMBER:</text>
<text x="260.3" y="197.3">SCALE:</text>
<text x="270.3" y="197.3">SHEET:</text>
<text x="270.3" y="193.7">APPROVED:</text>
<text x="282.3" y="194.1">REV.</text>
<text x="202.1" y="199.2">ANGULAR :</text>
</g>
</svg>
